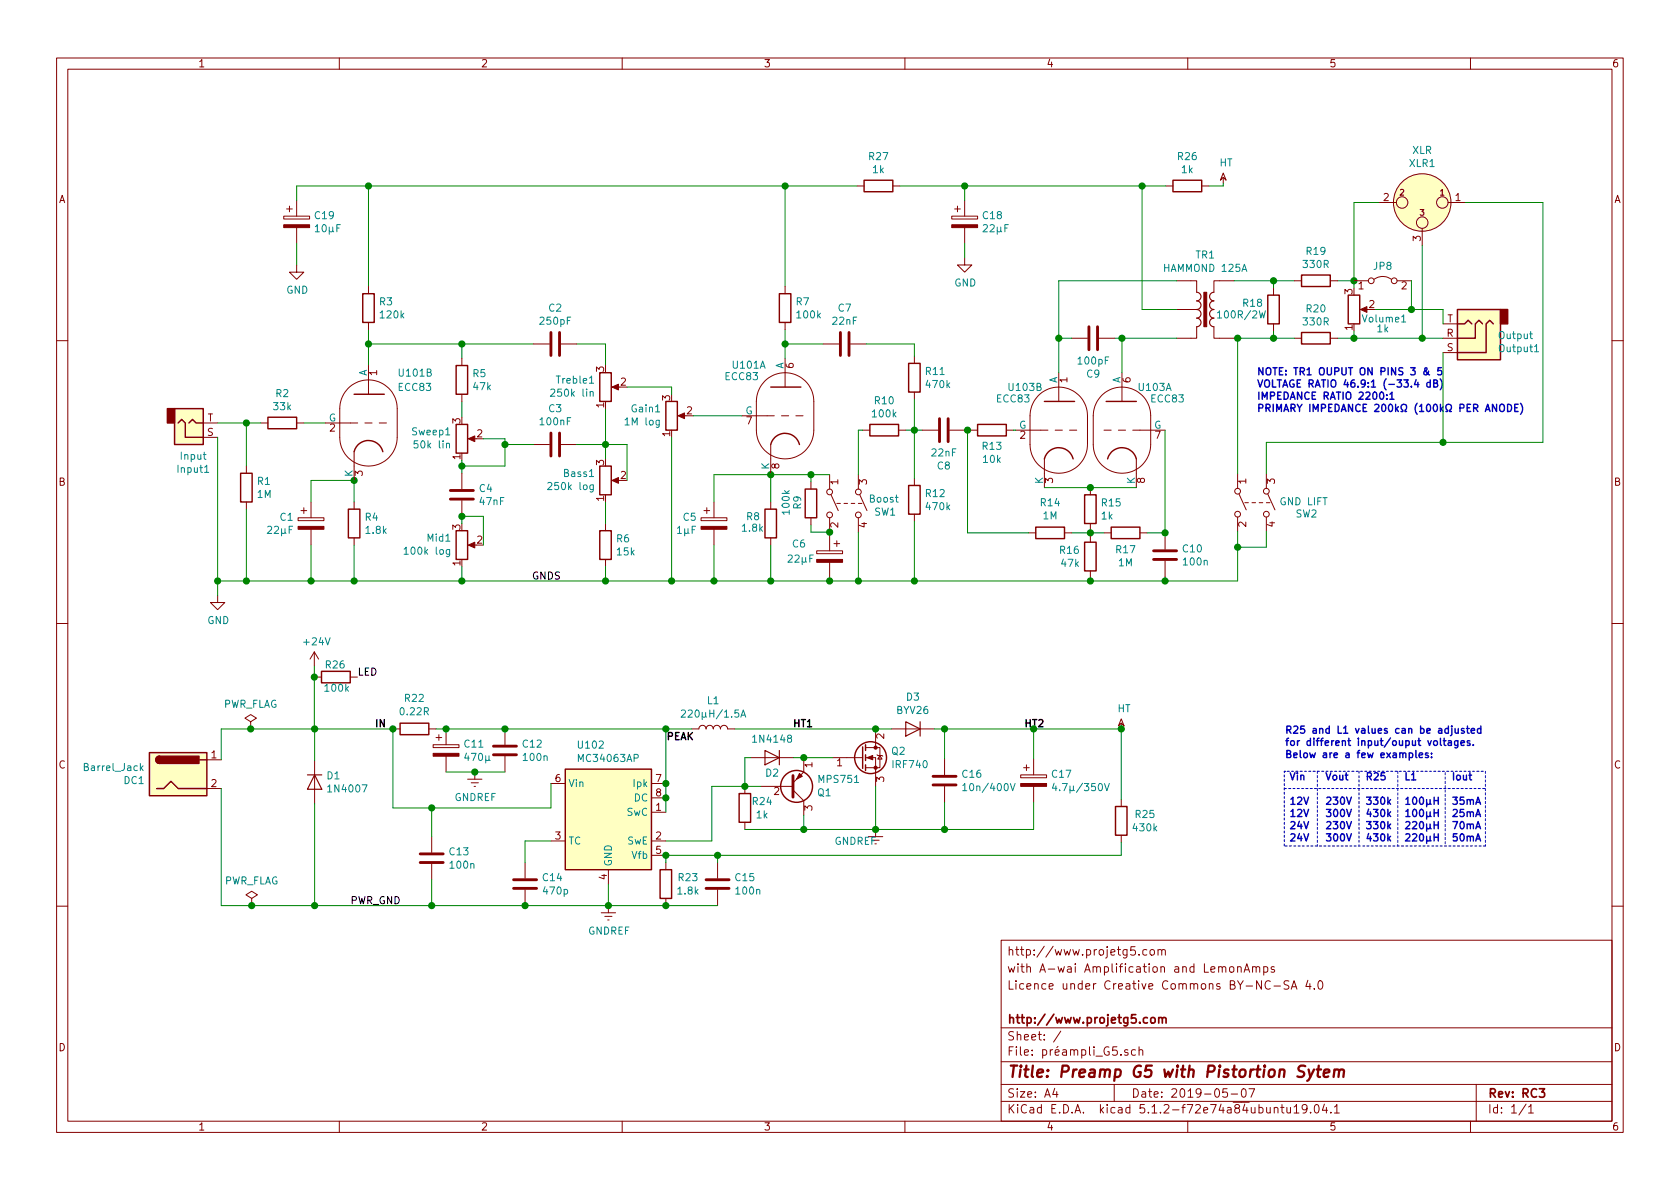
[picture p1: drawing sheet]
<svg xmlns="http://www.w3.org/2000/svg" width="297mm" height="210mm" viewBox="0 0 297 210" stroke-linecap="round" stroke-linejoin="round" font-family="sans-serif">
<g fill="none" stroke="#840000" stroke-width=".18">
<path d="M10 10.3h277v189.9h-277zM12 12.2h273v186.1h-273zM60 10.3v1.9M110 10.3v1.9M160 10.3v1.9M210 10.3v1.9M260 10.3v1.9M50.2 38.2h4.5v.5h-4.5zM50.7 37h1M51.2 36.4v1.1M52.5 35.4v2.8M151.5 32.9h1.3"/>
<path d="M157.9 32.9h1.2M168.3 38.2h4.5v.5h-4.5zM168.8 37h1M169.3 36.4v1.1M170.6 35.4v2.8M206.1 32.9h1.3M212.5 32.9h1.2M216.3 31.4v1M216.3 30.6l.5 1.3-.5-.5-.5 .5zM243.8 35.8h3.1M256 35.8h3.1M52.5 46.9v1.2h1.2l-1.2 1.3-1.3-1.3h1.3"/>
<path d="M52.5 40.3v2.7M65.2 50.7v1.2M65.2 57v1.3M138.8 50.7v1.2M138.8 57v1.3M170.6 45.6v1.3h1.2l-1.2 1.2-1.3-1.2h1.3M170.6 40.3v2.7M189.5 59.8h2.8M194.3 59.8h2.8M208 49.7h3.6v2M208 54.7h2.6M211.6 57.8v2h-3.6"/>
<path d="M214.6 57.8v2h3.6M218.2 49.7h-3.6v2M225.2 50.9v1.3M225.2 57.3v1.2M228.9 59.8h1.2M228.9 49.7h1.2M235.2 59.8h1.3M235.2 49.7h1.3M239.4 49.7h2.5M240.9 54.7h1M243 49.4a2.53 2.53 0 0 1 3 0M247 49.7h2.6"/>
<path d="M251.5 40.4v3M255.1 59.8h2.6M255.1 57.3h2.6M10 60.2h2M35.9 74.8h2.6M35.9 77.3h2.6M46.1 74.8h1.3M52.5 74.8h1.2M57.5 74.8h5.7M61.5 68.7a5.1 5.1 0 0 1 5.6-1.1 5.1 5.1 0 0 1 3.1 4.7v5a5.1 5.1 0 0 1-5 5.1 5.1 5.1 0 0 1-5.1-5.1v-5a5.1 5.1 0 0 1 1.4-3.6zM62.6 79.9v5.1M64.5 74.8h1.3"/>
<path d="M65.2 64.6v5.1M67.1 74.8h1.2M81.7 63.4v1.2M81.7 69.7v1.3M83.2 77.6h1M94.4 78.6h2.8M94.4 60.8h2.8M99.2 78.6h2.8M99.2 60.8h2.8M108.6 68.4h1M120.3 73.5h1M131.2 73.5h5.7"/>
<path d="M135.2 67.4a5.1 5.1 0 0 1 5.5-1.1 5.1 5.1 0 0 1 3.2 4.7v5.1a5.1 5.1 0 0 1-5.1 5 5.1 5.1 0 0 1-5.1-5v-5.1a5.1 5.1 0 0 1 1.5-3.6zM136.3 78.6v5.1M138.2 73.5h1.2M138.8 63.4v5M140.7 73.5h1.3M145.5 60.8h2.8M150.4 60.8h2.8M152.5 76.1h1.3M158.9 76.1h1.2M161.7 63v1.3M161.7 69.3v1.3M163.1 76.1h2.8"/>
<path d="M167.9 76.1h2.8M171.6 76.1h1.2M177.9 76.1h1.3M179.6 76.1h5.7M183.6 69.9a5.1 5.1 0 0 1 5.5-1.1 5.1 5.1 0 0 1 3.2 4.7v5.1a5.1 5.1 0 0 1-5.1 5.1 5.1 5.1 0 0 1-5.1-5.1v-5.1a5.1 5.1 0 0 1 1.5-3.6zM186.6 76.1h1.2M187.2 65.9v5.1M189.1 76.1h1.3M194.8 69.9a5.1 5.1 0 0 1 5.5-1.1 5.1 5.1 0 0 1 3.2 4.7v5.1a5.1 5.1 0 0 1-5.1 5.1 5.1 5.1 0 0 1-5.1-5.1v-5.1a5.1 5.1 0 0 1 1.5-3.6zM195.2 76.1h1.3M197.7 76.1h1.3M198.4 65.9v5.1"/>
<path d="M200.3 76.1h5.7M255.1 62.4h2.6M285 60.2h2M43.6 82.4v1.3M43.6 88.8v1.2M52.7 91.6h4.6v.5h-4.6zM53.2 90.3h1M53.7 89.8v1M55 88.8v2.8M55 93.6v2.8M62.6 88.8v1.2M62.6 95.1v1.3"/>
<path d="M81.7 83.7v2.8M81.7 88.5v2.8M83.2 96.4h1M107.1 92.6v1.2M107.1 98.9v1.3M108.6 85h1M124 91.6h4.5v.5h-4.5zM124.5 90.3h1M125 89.8v1M126.2 88.8v2.8M126.2 93.6v2.8M136.3 88.8v1.2"/>
<path d="M136.3 95.1v1.3M143.4 85.2v1.3M143.4 91.6v1.2M144.4 97.4h4.6v.5h-4.6zM146.7 83.9v2.6M146.7 91.6v2.5M146.7 94.6v2.8M146.7 99.4v2.8M146.9 87.5l1.3 2.8M147.4 96.1h1.1M148 95.6v1M148 89h.6"/>
<path d="M149.2 89h.7M150.5 89h.6M151.8 89h.6M151.8 83.9v2.6M151.8 91.6v2.5M152 87.5l1.3 2.8M161.7 84.6v1.2M161.7 90.9v1.3M181.9 94.2h1.2M184.7 81.1v5.1M188.2 94.2h1.3M192.8 86.2v1.3"/>
<path d="M192.8 92.6v1.2M192.8 94.6v1.3M195.2 94.2h1.3M200.9 81.1v5.1M201.5 94.2h1.3M206 94.4v2.7M206 99.2v2.8M218.8 83.8v2.6M218.8 91.4v2.6M219.1 87.4l1.2 2.8M220.1 88.9h.6M221.4 88.9h.6"/>
<path d="M222.6 88.9h.7M223.9 88.9h.6M223.9 83.8v2.6M223.9 91.4v2.6M224.2 87.4l1.2 2.8M10 110.3h2M38.5 105.3v1.2h1.3l-1.3 1.3-1.3-1.3h1.3M55.6 115.3l-.8 1.3M55.6 115.3v2.5M55.6 115.3l.7 1.3M55.6 119.7h1.2M61.9 119.7h1.3"/>
<path d="M192.8 101v1.2M285 110.3h2M36.6 134.4h2.5M36.6 139.4h2.5M44.3 127.6l1-.6-1-.6-1 .6 1 .6v1.3M44.3 128.9h.1M55.6 134.5v7.6M69.5 128.9h1.2M75.8 128.9h1.3M76.6 131.7h4.6v.5h-4.6zM77.1 130.4h1M77.6 129.9v1"/>
<path d="M78.9 128.9v2.8M78.9 133.7v2.8M82.7 137.8h2.5M83.3 138.4h1.3M83.8 139.1h.3M83.9 136.5v1.3M89.3 128.9v2.8M89.3 133.7v2.8M97.4 138.6h2.5M115.2 138.6h2.5M122.3 128.9h1.3a.63 .63 0 0 1 .6-.6 .63 .63 0 0 1 .6 .6 .63 .63 0 0 1 .7-.6 .63 .63 0 0 1 .6 .6 .63 .63 0 0 1 .6-.6 .63 .63 0 0 1 .7 .6 .63 .63 0 0 1 .6-.6 .63 .63 0 0 1 .7 .6h1.2M131.7 139.1v1.2"/>
<path d="M132.7 134h7.6M134.5 139.1h5.7M140.2 139.7l1.9 1.9v2.5M142.1 134v2.5l-1.9 1.9M147.2 134h5.3M153 134h1.8v5.1M153 132.2h1.8M154.8 132.2h.8v3.6h-2.6M154.8 128.9v3.3M155.1 133.5l.1 .1h.8l.1 .1M155.6 133.6l.4 .6h-.8zM157.6 128.9h7.6"/>
<path d="M167 134.2v2.8M167 139.1v2.8M180.5 137h4.5v.5h-4.5zM181 135.8h1M181.5 135.2v1.1M182.8 134.2v2.8M182.8 139.1v2.8M198.2 127.9v1M198.2 127.1l.6 1.3-.6-.5-.5 .5zM44.5 158.9l1-.7-1-.6-1 .6 1 .7v1.2M76.3 147.9v2.8M76.3 152.8v2.8"/>
<path d="M92.8 152.5v2.8M92.8 157.3v2.8M97.4 148.7h2.5M107.6 153.8v2.5M115.2 143.6h2.5M115.2 148.7h2.5M115.2 151.3h2.5M115.2 141.1h2.5M117.7 152.5v1.3M117.7 158.9v1.2M126.9 152.5v2.8M126.9 157.3v2.8"/>
<path d="M131.7 145.4v1.3M153.5 147.9h2.6M154.8 146.7v1.2M198.2 141.3v1.3M198.2 147.7v1.3M10 160.2h2M44.5 160.1h.1M106.3 161.4h2.5M106.9 162h1.3M107.4 162.7h.3M107.6 160.1v1.3M177 166.3h108v32h-108z"/>
<path d="M201.4 168.8v.1M202.8 168l-.5-.1-.2 .3v.6l.2 .1 .5-.1M203.4 168l.2-.1 .4 .1v.8l-.2 .1-.4-.1zM204.7 168h.1a.37 .37 0 0 1 .6 .1v.8M204.7 167.9v1M205.4 168.1l.1-.1a.37 .37 0 0 1 .5 .1v.8M217.4 171.1l.3-.2 .4 .2v.7l-.2 .1-.5-.1zM218.8 171.1l.2-.2 .4 .1 .1 .9M218.8 170.9v1M220 171.9l.4-1.5 .6 1.5M220.1 171.5h.7M221.5 171.1l.2-.2 .3 .1 .1 .9"/>
<path d="M221.5 170.9v1M222.1 171.1l.2-.2 .4 .1v.9M223.4 171l.5-.1 .3 .3-.1 .6-.2 .1h-.5M223.4 170.9v1.5M224.6 173.6a.59 .59 0 0 0-.8 0 .59 .59 0 0 0-.1 .7 .56 .56 0 0 0 .3 .6 .56 .56 0 0 0 .6-.1M225.2 174.4h1.2M225.3 171l-.4-.1-.2 .2 .1 .3 .5 .1v.4h-.6M227.9 173.5l-.6-.1-.3 .3 .2 .4 .6 .3v.4l-.2 .1-.6-.1M228.3 174.9l.5-1.5 .5 1.5M228.4 174.5h.8M231.2 173.3l-.3 1.1h.9M231.6 173.9v1"/>
<path d="M232.4 174.8v.1M233.1 173.6l.3-.2a.8 .8 0 0 1 .5 .8 .8 .8 0 0 1-.5 .7l-.3-.1-.1-.4zM285 160.2h2M60 198.3v1.9M110 198.3v1.9M160 198.3v1.9M177 194.8h108M177 191.8h108M177 187.8h108M177 181.8h108M186.5 192.5l-.4 1h1M186.8 193v1"/>
<path d="M187.6 182.3l-1.3 2M197 191.8v3M199.4 185.7a.37 .37 0 0 0-.6 .1l.1 .2 .5 .2 .1 .1-.2 .3-.5-.1M200.8 185.7l-.5-.1-.2 .3 .1 .6h.6M201.4 185.7h.1a.37 .37 0 0 1 .6 .1v.8M201.4 185.1v1.5M210 198.3v1.9M217 192.5h-.7l-.1 .7 .2-.1 .5 .1 .1 .2v.5l-.2 .1-.6-.1M217.7 193.5h1.1M219.6 192.7l.4-.2a.94 .94 0 0 1 0 1.5 .82 .82 0 0 1-.4-1.3zM220.8 192.5h1l-.6 1.5M225.3 196l.1-.1a.37 .37 0 0 1 .6 .1v.8"/>
<path d="M226.4 195.8h.6M226.7 195.3v1.3l.3 .2M227.5 195.8l.1 .9 .3 .1 .3-.1M228.2 195.8v1M228.8 195.8l.4-.5v1.5M228.8 196.8h.9M231.1 196l-.3 .3-.4-.1-.2-.2v-.4l.2-.2 .4-.1 .2 .2a1.19 1.19 0 0 1-.2 1.2l-.4 .1M231.7 196.7v.1M232.5 195.5l.4-.2a.94 .94 0 0 1 0 1.5l-.5-.3v-.6zM234.2 195.2l-.4 1.1h.9M234.5 195.8v1M235.3 196.7v.1"/>
<path d="M235.9 195.8l.5-.5v1.5M235.9 196.8h.9M260 198.3v1.9M261 191.8v6.5M269.8 195.2l-1.2 2M270.3 195.8l.4-.5v1.5M270.3 196.8h.8"/>
<circle cx="247.9" cy="35.8" r="1.02"/>
<circle cx="251.5" cy="39.4" r="1.02"/>
<circle cx="251.5" cy="35.8" r="5.1"/>
<circle cx="255" cy="35.8" r="1.02"/>
<circle cx="242.4" cy="49.7" r=".51"/>
<circle cx="246.5" cy="49.7" r=".51"/>
<circle cx="146.7" cy="87" r=".51"/>
<circle cx="146.7" cy="91.1" r=".51"/>
<circle cx="151.8" cy="87" r=".51"/>
<circle cx="151.8" cy="91.1" r=".51"/>
<circle cx="218.8" cy="90.9" r=".51"/>
<circle cx="218.8" cy="86.9" r=".51"/>
<circle cx="223.9" cy="86.9" r=".51"/>
<circle cx="223.9" cy="90.9" r=".51"/>
</g>
<path d="M204.9 179.9v1M203.5 180.1l.2-.2 .5 .2v.7l-.2 .1-.5-.1zM204.9 180.1l.2-.2 .4 .1v.9M205.5 180.1a.36 .36 0 0 1 .3-.2 .36 .36 0 0 1 .4 .2v.8M272.2 192.5h.9l-.5 .6 .4 .1v.7l-.2 .1-.6-.1" fill="none" stroke="#840000" stroke-width=".3"/>
<path d="M230.8 188.5l-.3-.1-.7 .1a.47 .47 0 0 0-.2 .5 .47 .47 0 0 0 .3 .4l.4 .1a.48 .48 0 0 1 .3 .5 .48 .48 0 0 1-.5 .4l-.7-.1M231.4 189.1l.3 1.3M232.3 189.1l-.9 1.8-.3 .2M232.8 189.1h.8M233.2 188.4l-.2 1.8v.1l.4 .1M234.1 189.8l.9-.2v-.4h-.8l-.2 1 .3 .2 .5-.1M235.9 189.3a.5 .5 0 0 1 .9 .1l-.1 1M236 189.1l-.2 1.3M236.8 189.4a.47 .47 0 0 1 .4-.3 .47 .47 0 0 1 .4 .3l-.1 1" fill="none" stroke="#840000" stroke-width=".41"/>
<g fill="none" stroke="#840000" stroke-width=".25">
<path d="M152.8 31.9h5.1v2h-5.1zM207.4 31.9h5.1v2h-5.1zM64.1 51.9h2.1v5.1h-2.1zM137.8 51.9h2v5.1h-2zM224.2 52.2h2v5.1h-2zM230.1 48.6h5.1v2.1h-5.1zM230.1 58.8h5.1v2h-5.1zM238.4 52.2h2v5.1h-2zM257.7 54.7h7.6v8.9h-7.6zM257.7 57.3h1.3l.6-.7 .6 .7M262.1 57.3l-.6-.7-.6 .7v2.5h-3.2M264 57.3l-.6-.7-.6 .7v5.1h-5.1"/>
<path d="M30.9 72.3h5v6.3h-5zM31.5 74.8l.6-.6 .7 .6v2.5h3.1M33.4 74.8l.6-.6 .7 .6h1.2M47.4 73.8h5.1v2h-5.1zM62.6 79.9a2.62 2.62 0 0 1 2.6-2 2.62 2.62 0 0 1 2.5 2M62.6 69.7h5.3M80.6 75.1h2.1v5h-2.1zM80.6 64.6h2.1v5.1h-2.1zM106 65.9h2.1v5.1h-2.1zM117.7 71h2.1v5.1h-2.1zM136.3 78.6a2.62 2.62 0 0 1 2.5-2 2.62 2.62 0 0 1 2.6 2M136.3 68.4h5.3"/>
<path d="M153.8 75.1h5.1v2h-5.1zM160.7 64.3h2v5h-2zM172.8 75.1h5.1v2h-5.1zM184.7 71h5.3M195.6 71h5.3M42.5 83.7h2.1v5.1h-2.1zM61.6 90h2v5.1h-2zM80.6 93.8h2.1v5.1h-2.1zM106 93.8h2.1v5.1h-2.1zM106 82.4h2.1v5.1h-2.1zM135.3 90h2v5.1h-2zM142.4 86.5h2v5.1h-2z"/>
<path d="M160.7 85.8h2v5.1h-2zM183.1 93.2h5.1v2h-5.1zM184.7 81.1a2.62 2.62 0 0 1 2.5-1.9 2.62 2.62 0 0 1 2.5 1.9M191.8 87.5h2v5.1h-2zM191.8 95.9h2v5.1h-2zM195.8 81.1a2.62 2.62 0 0 1 2.6-1.9 2.62 2.62 0 0 1 2.5 1.9M196.5 93.2h5v2h-5zM56.8 118.7h5.1v2h-5.1zM26.4 133.1h10.2v7.6h-10.2zM27.7 139.4h1.3l1.2-1.2 1.3 1.2h5.1M28.2 133.7a.63 .63 0 0 0-.6 .7 .63 .63 0 0 0 .6 .6M35.3 134.4h1.3"/>
<path d="M70.7 127.9h5.1v2h-5.1zM99.9 136h15.3v17.8h-15.3zM152.5 132.1v3.8M153 131.7v1M153 133.5v1M153 135.2v1.1M116.7 153.8h2v5.1h-2zM130.7 140.3h2v5.1h-2zM197.2 142.6h2.1v5.1h-2.1z"/>
<circle cx="140.8" cy="139.1" r="2.82"/>
<circle cx="153.9" cy="134" r="2.82"/>
</g>
<g fill="none" stroke="#840000" stroke-width=".51">
<path d="M97.4 58.8v4.1M98.9 58.8v4.1M148.6 58.8v4.1M150.1 58.8v4.1M192.5 57.8v4M194.1 57.8v4M97.4 76.6v4M98.9 76.6v4M166.1 74v4.1M167.6 74v4.1M79.6 88.3h4.1M79.6 86.7h4.1"/>
<path d="M204 98.9h4M204 97.4h4M87.2 133.5h4.1M87.2 131.9h4.1M140.2 137.2v3.8M165 138.8h4M165 137.3h4M74.3 152.5h4.1M74.3 151h4.1M90.8 157.1h4.1M90.8 155.6h4.1M124.8 157.1h4.1"/>
<path d="M124.8 155.6h4.1"/>
</g>
<g fill="#840000" stroke="#840000" stroke-width=".18">
<path d="M52.7 93.1h4.6v.5h-4.6z"/>
<path d="M124 93.1h4.5v.5h-4.5z"/>
<path d="M108.2 85l1.1-.6v1.1z"/>
<path d="M82.8 96.4l1.1-.5v1z"/>
<path d="M119.9 73.5l1.1-.5v1z"/>
<path d="M50.2 39.7h4.5v.6h-4.5z"/>
<path d="M168.3 39.7h4.5v.6h-4.5z"/>
<path d="M82.8 77.6l1.1-.5v1z"/>
<path d="M144.4 98.9h4.6v.5h-4.6z"/>
<path d="M212.9 51.7h.5v6.1h-.5z"/>
<path d="M210.6 54.7h1z"/>
<path d="M76.6 133.2h4.6v.5h-4.6z"/>
<path d="M153.3 134l1-.4v.8z"/>
<path d="M141.4 136.8l.5 .5-1.1 .5z"/>
<path d="M180.5 138.6h4.5v.5h-4.5z"/>
<path d="M108.2 68.4l1.1-.5v1.1z"/>
<path d="M240.5 54.7l1.2-.5v1z"/>
<circle cx="154.8" cy="135.8" r=".28"/>
<circle cx="154.8" cy="132.2" r=".28"/>
</g>
<g fill="#ffffc2" stroke="#ffffc2" stroke-width=".18">
<path d="M30.9 72.3h5v6.3h-5z"/>
<path d="M257.7 54.7h7.6v8.9h-7.6z"/>
<path d="M26.4 133.1h10.2v7.6h-10.2z"/>
<path d="M99.9 136h15.3v17.8h-15.3z"/>
<circle cx="251.5" cy="35.8" r="5.1"/>
</g>
<g fill="#840000" stroke="#840000" stroke-width=".25">
<path d="M29.6 72.3h1.3v2.5h-1.3z"/>
<path d="M265.3 54.7h1.3v2.6h-1.3z"/>
<path d="M27.7 133.9l.5-.2v1.3a.64 .64 0 0 1-.6-.4 .64 .64 0 0 1 .1-.7z"/>
<path d="M28.2 133.7h7v1.3h-7z"/>
</g>
<g fill="none" stroke="#008484" stroke-width=".18">
<path d="M215.3 55.3l.3-.3v1.2M215.3 56.2h.7M247.8 56.9h.7M78.9 78.5l.2-.1h.3l.1 .8M97.4 68.9l.5-.1 .2 .4-.1 .2-.7 .7h.8M104.2 67.8h.8M104.3 69.4l.2-.2 .3 .1 .1 .8M271.3 62.2h.7M36.2 83.5h.7M71.5 97.1l.3-.4v1.3M71.5 98h.7M79.5 97.2v1l-.3 .2h-.3"/>
<path d="M79.5 97.2h-.4l-.2 .2 .1 .6h.5M96.9 85.4l.4-.1 .3 .4-.8 .9h.8M104.9 85.7v1.1l-.3 .2-.3-.1M104.9 85.8l-.4-.1-.2 .3 .1 .5h.5M24.9 135.8l.4 .5M25.3 135.4l-.5 .5M120.5 125.7l.5-.2 .2 .4-.8 .9h.8M131 126.8l.4-1.3 .5 1.3M131.1 126.5h.6M170.2 138.9l.4-.3v1.2M170.2 139.8h.7M178.6 138.6l.4 1.2 .5-1.2"/>
<path d="M186.4 138.5l-.3 .9h.8M195.3 138.6l.4 1.2 .4-1.2"/>
</g>
<g fill="none" stroke="#008400" stroke-width=".18">
<path d="M65.2 32.9v17.8M138.8 32.9v17.8M151.5 32.9h-99v2.5M159.1 32.9h47M170.6 32.9v2.5M201.9 32.9v21.8h6.1M216.3 32.4v.5h-2.6M243.8 35.8h-4.4v15.1M259.1 35.8h13.7v42.4h-48.9v5.6M52.5 43v3.9M65.2 58.3v6.3M138.8 58.3v5.1"/>
<path d="M170.6 43v2.6M187.2 59.8h2.3M197.1 59.8h10.9M198.4 59.8v6.1M208 49.7h-20.8v16.2M218.2 49.7h10.7M218.2 59.8h10.7M218.8 59.8v24M225.2 49.7v1.2M225.2 58.5v1.3M236.5 49.7h2.9M236.5 59.8h18.6"/>
<path d="M239.4 58.5v1.3M243.2 54.7h11.9v2.6M249.6 49.7v5M251.5 43.4v16.4M38.5 74.8h7.6M38.5 77.3v28M43.6 74.8v7.6M53.7 74.8h3.8M65.2 60.8h29.2M81.7 60.8v2.6M81.7 71v2.8M85.5 77.6h3.8v4.8h-7.6"/>
<path d="M89.3 78.6h5.1M102 78.6h8.9v6.4M102 60.8h5.1v3.8M107.1 72.3v8.8M110.9 68.4h7.8v1.3M118.7 77.3v25.4M122.6 73.5h8.6M138.8 60.8h6.7M152.5 76.1h-.7v7.8M153.2 60.8h8.5v2.2M160.1 76.1h3M161.7 70.6v14"/>
<path d="M170.7 76.1h.9M171.1 76.1v18.1h10.8M179.2 76.1h.4M206 76.1v18.3M255.1 62.4v15.8M43.6 90v12.7M55 88.8v-3.8h7.6v3.8M55 96.4v6.3M62.6 96.4v6.3M81.7 81.4v2.3M81.7 92.6v-1.3h3.8v5.1M107.1 88.8v3.8"/>
<path d="M126.2 96.4v6.3M136.3 83.7v5.1M136.3 96.4v6.3M143.4 92.8v1.3h3.3v.5M143.4 83.9v1.3M146.7 83.9h-20.5v4.9M151.8 94.1v8.6M161.7 92.2v10.5M184.7 86.2h16.2M189.5 94.2h5.7M192.8 93.8v.8M202.8 94.2h3.2"/>
<path d="M218.8 94v8.7h-180.3M223.9 94v2.8h-5.1M55.6 117.8v11.1M81.7 100.2v2.5M107.1 100.2v2.5M146.7 102.2v.5M192.8 102.2v.5M206 102v.7M39.1 134.4v-5.5h30.4v14h27.9v-4.3M39.1 139.4v20.7h87.8M55.6 128.9v5.6M77.1 128.9h45.2"/>
<path d="M78.9 136.5h10.4M117.7 128.9v14.7M129.9 128.9h27.7M132.7 134h-1v5.1M134.5 139.1h-8.6v9.6h-8.2M140.3 134h6.9M154.8 139.1v7.6M165.2 128.9h33v12.4M167 128.9v5.3M182.8 128.9v5.3M55.6 142.1v18M76.3 142.9v5"/>
<path d="M76.3 155.6v4.5M97.4 148.7h-4.6v3.8M107.6 156.3v3.8M126.9 151.3v1.2M142.1 144.1v2.6M167 141.9v4.8M182.8 141.9v4.8h-51.1M198.2 149v2.3h-80.5v1.2"/>
</g>
<g fill="#008400" stroke="#008400" stroke-width=".25">
<circle cx="43.6" cy="74.8" r=".51"/>
<circle cx="89.3" cy="78.6" r=".51"/>
<circle cx="81.7" cy="91.3" r=".51"/>
<circle cx="107.1" cy="78.6" r=".51"/>
<circle cx="107.1" cy="102.7" r=".51"/>
<circle cx="81.7" cy="102.7" r=".51"/>
<circle cx="118.7" cy="102.7" r=".51"/>
<circle cx="62.6" cy="102.7" r=".51"/>
<circle cx="43.6" cy="102.7" r=".51"/>
<circle cx="161.7" cy="76.1" r=".51"/>
<circle cx="136.3" cy="102.7" r=".51"/>
<circle cx="170.6" cy="32.9" r=".51"/>
<circle cx="126.2" cy="102.7" r=".51"/>
<circle cx="55" cy="102.7" r=".51"/>
<circle cx="81.7" cy="82.4" r=".51"/>
<circle cx="55.6" cy="128.9" r=".51"/>
<circle cx="146.7" cy="102.7" r=".51"/>
<circle cx="146.7" cy="94.1" r=".51"/>
<circle cx="143.4" cy="83.9" r=".51"/>
<circle cx="151.8" cy="102.7" r=".51"/>
<circle cx="239.4" cy="59.8" r=".51"/>
<circle cx="192.8" cy="86.2" r=".51"/>
<circle cx="192.8" cy="94.2" r=".51"/>
<circle cx="192.8" cy="102.7" r=".51"/>
<circle cx="206" cy="94.2" r=".51"/>
<circle cx="187.2" cy="59.8" r=".51"/>
<circle cx="198.4" cy="59.8" r=".51"/>
<circle cx="117.7" cy="141.1" r=".51"/>
<circle cx="117.7" cy="138.6" r=".51"/>
<circle cx="131.7" cy="139.1" r=".51"/>
<circle cx="142.1" cy="134" r=".51"/>
<circle cx="167" cy="128.9" r=".51"/>
<circle cx="142.1" cy="146.7" r=".51"/>
<circle cx="167" cy="146.7" r=".51"/>
<circle cx="154.8" cy="146.7" r=".51"/>
<circle cx="117.7" cy="151.3" r=".51"/>
<circle cx="117.7" cy="160.1" r=".51"/>
<circle cx="107.6" cy="160.1" r=".51"/>
<circle cx="154.8" cy="128.9" r=".51"/>
<circle cx="117.7" cy="128.9" r=".51"/>
<circle cx="92.8" cy="160.1" r=".51"/>
<circle cx="78.9" cy="128.9" r=".51"/>
<circle cx="89.3" cy="128.9" r=".51"/>
<circle cx="83.9" cy="136.5" r=".51"/>
<circle cx="69.5" cy="128.9" r=".51"/>
<circle cx="76.3" cy="160.1" r=".51"/>
<circle cx="76.3" cy="142.9" r=".51"/>
<circle cx="182.8" cy="128.9" r=".51"/>
<circle cx="126.9" cy="151.3" r=".51"/>
<circle cx="44.3" cy="128.9" r=".51"/>
<circle cx="239.4" cy="49.7" r=".51"/>
<circle cx="251.5" cy="59.8" r=".51"/>
<circle cx="218.8" cy="96.8" r=".51"/>
<circle cx="201.9" cy="32.9" r=".51"/>
<circle cx="218.8" cy="59.8" r=".51"/>
<circle cx="206" cy="102.7" r=".51"/>
<circle cx="161.7" cy="102.7" r=".51"/>
<circle cx="171.1" cy="76.1" r=".51"/>
<circle cx="225.2" cy="49.7" r=".51"/>
<circle cx="225.2" cy="59.8" r=".51"/>
<circle cx="136.3" cy="83.9" r=".51"/>
<circle cx="138.8" cy="32.9" r=".51"/>
<circle cx="65.2" cy="32.9" r=".51"/>
<circle cx="138.8" cy="60.8" r=".51"/>
<circle cx="81.7" cy="60.8" r=".51"/>
<circle cx="65.2" cy="60.8" r=".51"/>
<circle cx="62.6" cy="85" r=".51"/>
<circle cx="38.5" cy="102.7" r=".51"/>
<circle cx="255.1" cy="78.2" r=".51"/>
<circle cx="55.6" cy="160.1" r=".51"/>
<circle cx="44.5" cy="160.1" r=".51"/>
<circle cx="198.2" cy="128.9" r=".51"/>
<circle cx="249.6" cy="54.7" r=".51"/>
<circle cx="55.6" cy="119.7" r=".51"/>
</g>
<path d="M211.6 51.7a.76 .76 0 0 1 .7 .7 .76 .76 0 0 1-.7 .8 .76 .76 0 0 1 .7 .8 .76 .76 0 0 1-.7 .7 .76 .76 0 0 1 .7 .8 .76 .76 0 0 1-.7 .8 .76 .76 0 0 1 .7 .7 .76 .76 0 0 1-.7 .8M214.6 51.7a.76 .76 0 0 0-.7 .7 .76 .76 0 0 0 .7 .8 .76 .76 0 0 0-.7 .8 .76 .76 0 0 0 .7 .7 .76 .76 0 0 0-.7 .8 .76 .76 0 0 0 .7 .8 .76 .76 0 0 0-.7 .7 .76 .76 0 0 0 .7 .8M54.4 137h2.5M55.6 137l1.3 2.6h-2.5zM135.3 132.7l2.5 1.3-2.5 1.2zM137.8 132.7v2.5M160.1 127.6l2.6 1.3-2.6 1.3zM162.7 127.6v2.6" fill="none" stroke="#840000" stroke-width=".2"/>
<g fill="none" stroke="#0000c2" stroke-width=".25">
<path d="M245.2 70.5v.1M245.2 69.8v.1M245.7 69.7l.4-.4v1.3M245.7 70.6h.8M252.6 65.6l-.3 .6a.35 .35 0 0 1-.5 0 .35 .35 0 0 1 0-.5l.5-.4-.2-.3-.2 .2 .1 .3 .6 .7 .2 .1M252.9 67.7l-.4-.1-.2 .2 .1 .6h.5M252.9 67.2v1.2M253.5 67.8l.5-.1 .2-.2-.1-.2-.6-.1v1.2h.5l.2-.1v-.3l-.3-.2M254.6 67a1.47 1.47 0 0 1 0 1.9M254.9 65h-.6l-.1 .6 .5-.1 .2 .3v.3l-.2 .2-.5-.1M262.6 72.8l.4-1.3 .4 1.3M262.7 72.4h.6"/>
<path d="M264.6 71.5v1.3l-.7-1.3v1.3M265.2 71.7a.45 .45 0 0 1 .7 0 .92 .92 0 0 1-.2 1.1l-.4-.1a1.07 1.07 0 0 1-.1-1zM266.5 71.5a.64 .64 0 0 1 .8 .6 .64 .64 0 0 1-.8 .7zM267.8 72.1h.4M268.4 71.5h-.6v1.3h.6M268.8 71.3a1.4 1.4 0 0 1 0 1.9M250.3 132.7v1.1l.2 .2M250.9 133.5l.6-.1v-.2l-.4-.1-.2 .2 .1 .6h.5M252.5 133.2l-.3-.1-.2 .2 .1 .2 .4 .1v.3h-.5M253.1 133.9v.1M253.1 133.2v.1M256.1 131h.5v.8"/>
<path d="M256.6 131.3h-.4l-.2 .2 .2 .3h.4M257.3 128.8l.1 .8 .3 .1 .1-.2M257.8 131l-.1 1.1-.2 .2-.3-.1M257.8 131h-.4l-.2 .2 .1 .6h.5M257.8 128.8v.9M258.3 131.4l.6-.1v-.3h-.4l-.2 .2 .1 .6h.5M258.9 128.9l-.4-.1-.1 .2v.2l.5 .1v.3h-.5M259.3 128.8h.5M259.5 128.4v1.1l.3 .2M259.9 131h-.3l-.2 .2 .1 .1 .4 .2v.3h-.5M260.1 129.2l.6-.1v-.2l-.4-.1-.2 .2 .1 .6h.5M260.5 131.7v.1"/>
<path d="M261.8 128.9l-.3-.1-.3 .3 .1 .5h.5M261.8 128.4v1.3M238.1 141l.4 1.2 .4-1.2M238.1 143.1l.4 1.3 .4-1.3M238.1 145.3l.4 1.3 .4-1.3M238.1 147.4l.4 1.3 .4-1.3M245.5 141.8l.4 .4M245.5 143.9l.4 .5M245.5 146.1l.4 .5M245.5 148.2l.4 .5M245.9 141.4l-.5 .5M245.9 143.6l-.5 .4"/>
<path d="M245.9 145.7l-.5 .5M245.9 147.9l-.5 .5M253.6 141.6h.7M253.6 143.7h.7M253.6 145.9h.7M253.6 148.1h.7M254.3 141v1.2M254.3 143.1v1.3M254.3 145.3v1.3M254.3 147.4v1.3"/>
</g>
<path d="M227.1 136.4h.2M227.1 139.4h35.5M227.6 136.4h35M232.9 136.4v13.2M240.3 136.4v13.2M247.1 136.4v13.2M255.5 136.6v13M262.6 136.4v13.2M227.1 149.6v-13.2M262.6 149.6h-35.5" fill="none" stroke="#0000c2" stroke-width=".18" stroke-dasharray=".4 .4"/>
<text font-size="2.8" fill="#840000" x="178" y="190.5">Title: Preamp G5 with Pistortion Sytem</text>
<g font-size="2.1" fill="#840000">
<text x="178" y="172">with A-wai Amplification and LemonAmps</text>
<text x="178" y="169">http://www.projetg5.com</text>
<text x="178" y="175">Licence under Creative Commons BY-NC-SA 4.0</text>
<text x="178" y="184">Sheet: /</text>
<text x="178" y="181">http://www.projetg5.com</text>
<text x="178" y="186.7">File: préampli_G5.sch</text>
<text x="178" y="196.9">KiCad E.D.A. kicad 5.1.2-f72e74a84ubuntu19.04.1</text>
<text x="178" y="194.1">Size: A4</text>
<text x="200" y="194.1">Date: 2019-05-07</text>
<text x="263" y="194.1">Rev: RC3</text>
<text x="263" y="196.9">Id: 1/1</text>
</g>
<g font-size="1.8" fill="#840000">
<text x="35" y="11.9">1</text>
<text x="85" y="11.9">2</text>
<text x="135" y="11.9">3</text>
<text x="185" y="11.9">4</text>
<text x="235" y="11.9">5</text>
<text x="285" y="11.9">6</text>
<text x="10.4" y="35.9">A</text>
<text x="244.6" y="35.6">2</text>
<text x="257.3" y="35.6">1</text>
<text x="285.4" y="35.9">A</text>
<text x="251.2" y="42.6" transform="rotate(-90 251.2 42.6)">3</text>
<text x="239.1" y="52" transform="rotate(-90 239.1 52)">3</text>
<text x="240.2" y="51.2">1</text>
<text x="247.8" y="51.2">2</text>
<text x="239.1" y="58.4" transform="rotate(-90 239.1 58.4)">1</text>
<text x="242.1" y="54.5">2</text>
<text x="255.8" y="59.6">R</text>
<text x="255.9" y="57">T</text>
<text x="106.8" y="65.8" transform="rotate(-90 106.8 65.8)">3</text>
<text x="140.3" y="65.1" transform="rotate(-90 140.3 65.1)">6</text>
<text x="255.8" y="62.1">S</text>
<text x="66.7" y="66.4" transform="rotate(-90 66.7 66.4)">1</text>
<text x="109.8" y="68.2">2</text>
<text x="118.5" y="70.8" transform="rotate(-90 118.5 70.8)">3</text>
<text x="188.7" y="67.7" transform="rotate(-90 188.7 67.7)">1</text>
<text x="199.9" y="67.7" transform="rotate(-90 199.9 67.7)">6</text>
<text x="36.6" y="77.1">S</text>
<text x="36.7" y="74.5">T</text>
<text x="58.3" y="76.3">2</text>
<text x="81.4" y="74.9" transform="rotate(-90 81.4 74.9)">3</text>
<text x="84.4" y="77.3">2</text>
<text x="106.8" y="72.1" transform="rotate(-90 106.8 72.1)">1</text>
<text x="118.5" y="77.2" transform="rotate(-90 118.5 77.2)">1</text>
<text x="121.4" y="73.3">2</text>
<text x="132" y="75.1">7</text>
<text x="180.4" y="77.6">2</text>
<text x="204.2" y="77.6">7</text>
<text x="81.4" y="81.2" transform="rotate(-90 81.4 81.2)">1</text>
<text x="106.8" y="82.3" transform="rotate(-90 106.8 82.3)">3</text>
<text x="137.8" y="82.9" transform="rotate(-90 137.8 82.9)">8</text>
<text x="10.4" y="85.9">B</text>
<text x="64.1" y="84.2" transform="rotate(-90 64.1 84.2)">3</text>
<text x="106.8" y="88.6" transform="rotate(-90 106.8 88.6)">1</text>
<text x="109.8" y="84.7">2</text>
<text x="148.2" y="85.7" transform="rotate(-90 148.2 85.7)">1</text>
<text x="153.3" y="85.7" transform="rotate(-90 153.3 85.7)">3</text>
<text x="186.2" y="85.4" transform="rotate(-90 186.2 85.4)">3</text>
<text x="202.4" y="85.4" transform="rotate(-90 202.4 85.4)">8</text>
<text x="220.3" y="85.6" transform="rotate(-90 220.3 85.6)">1</text>
<text x="225.4" y="85.6" transform="rotate(-90 225.4 85.6)">3</text>
<text x="285.4" y="85.9">B</text>
<text x="81.4" y="93.7" transform="rotate(-90 81.4 93.7)">3</text>
<text x="148.2" y="93.3" transform="rotate(-90 148.2 93.3)">2</text>
<text x="153.3" y="93.3" transform="rotate(-90 153.3 93.3)">4</text>
<text x="220.3" y="93.2" transform="rotate(-90 220.3 93.2)">2</text>
<text x="225.4" y="93.2" transform="rotate(-90 225.4 93.2)">4</text>
<text x="81.4" y="100" transform="rotate(-90 81.4 100)">1</text>
<text x="84.4" y="96.1">2</text>
<text x="156.3" y="130.7" transform="rotate(-90 156.3 130.7)">2</text>
<text x="10.4" y="135.9">C</text>
<text x="37.4" y="134.1">1</text>
<text x="143.6" y="135.7" transform="rotate(-90 143.6 135.7)">1</text>
<text x="148" y="135.5">1</text>
<text x="285.4" y="135.9">C</text>
<text x="37.4" y="139.2">2</text>
<text x="98.2" y="138.3">6</text>
<text x="116" y="143.4">1</text>
<text x="116" y="138.3">7</text>
<text x="116" y="140.8">8</text>
<text x="136.9" y="140.6">2</text>
<text x="143.6" y="143.4" transform="rotate(-90 143.6 143.4)">3</text>
<text x="156.3" y="138.3" transform="rotate(-90 156.3 138.3)">3</text>
<text x="98.2" y="148.5">3</text>
<text x="116" y="148.5">2</text>
<text x="107.3" y="155.5" transform="rotate(-90 107.3 155.5)">4</text>
<text x="116" y="151">5</text>
<text x="10.4" y="185.9">D</text>
<text x="285.4" y="185.9">D</text>
<text x="35" y="199.9">1</text>
<text x="85" y="199.9">2</text>
<text x="135" y="199.9">3</text>
<text x="185" y="199.9">4</text>
<text x="235" y="199.9">5</text>
<text x="285" y="199.9">6</text>
</g>
<g font-size="1.8" fill="#008484">
<text x="153.7" y="28.3">R27</text>
<text x="208.3" y="28.3">R26</text>
<text x="215.6" y="29.4">HT</text>
<text x="249.2" y="29.5">XLR1</text>
<text x="249.7" y="27.2">XLR</text>
<text x="154.4" y="30.6">1k</text>
<text x="209" y="30.6">1k</text>
<text x="55.7" y="38.8">C19</text>
<text x="55.9" y="41.1">10µF</text>
<text x="173.8" y="38.8">C18</text>
<text x="174" y="41.1">22µF</text>
<text x="211.4" y="45.7">TR1</text>
<text x="230.6" y="47.4">330R</text>
<text x="231" y="45.1">R19</text>
<text x="242.9" y="47.7">JP8</text>
<text x="50.6" y="51.9">GND</text>
<text x="67.1" y="54">R3</text>
<text x="140.8" y="54">R7</text>
<text x="168.7" y="50.7">GND</text>
<text x="206" y="48.1">HAMMOND 125A</text>
<text x="67.4" y="56.3">120k</text>
<text x="95.6" y="57.4">250pF</text>
<text x="97.1" y="55.1">C2</text>
<text x="141" y="56.3">100k</text>
<text x="147.3" y="57.4">22nF</text>
<text x="148.2" y="55.1">C7</text>
<text x="215.8" y="56.3">100R/2W</text>
<text x="219.8" y="54.2">R18</text>
<text x="230.6" y="57.6">330R</text>
<text x="231" y="55.2">R20</text>
<text x="241.1" y="57">Volume1</text>
<text x="243.5" y="58.8">1k</text>
<text x="265.1" y="60">Output</text>
<text x="129.6" y="65.2">U101A</text>
<text x="138.6" y="65.3" transform="rotate(-90 138.6 65.3)">A</text>
<text x="190.8" y="64.5">100pF</text>
<text x="265.2" y="62.3">Output1</text>
<text x="48.8" y="70.2">R2</text>
<text x="64.9" y="66.5" transform="rotate(-90 64.9 66.5)">A</text>
<text x="70.5" y="69.1">ECC83</text>
<text x="70.7" y="66.6">U101B</text>
<text x="83.6" y="66.7">R5</text>
<text x="83.8" y="69">47k</text>
<text x="97.9" y="70.1">250k lin</text>
<text x="98.6" y="67.8">Treble1</text>
<text x="128.3" y="67.2">ECC83</text>
<text x="154.7" y="71.5">R10</text>
<text x="163.7" y="66.3">R11</text>
<text x="163.9" y="68.6">470k</text>
<text x="176.3" y="71.2">ECC83</text>
<text x="178.5" y="69.1">U103B</text>
<text x="186.9" y="67.8" transform="rotate(-90 186.9 67.8)">A</text>
<text x="192.2" y="66.8">C9</text>
<text x="198.1" y="67.8" transform="rotate(-90 198.1 67.8)">A</text>
<text x="201.4" y="69.1">U103A</text>
<text x="203.6" y="71.2">ECC83</text>
<text x="48.4" y="72.5">33k</text>
<text x="58.1" y="74.5">G</text>
<text x="73" y="77">Sweep1</text>
<text x="95.6" y="75.2">100nF</text>
<text x="97.1" y="72.9">C3</text>
<text x="110.8" y="75.2">1M log</text>
<text x="111.7" y="72.9">Gain1</text>
<text x="131.8" y="73.3">G</text>
<text x="154.4" y="73.8">100k</text>
<text x="180.2" y="75.8">G</text>
<text x="204" y="75.8">G</text>
<text x="31.5" y="83.6">Input1</text>
<text x="32" y="81.3">Input</text>
<text x="73.6" y="79.3">50k lin</text>
<text x="136" y="83.1" transform="rotate(-90 136 83.1)">K</text>
<text x="164.8" y="80.7">22nF</text>
<text x="165.8" y="83">C8</text>
<text x="173.8" y="79.5">R13</text>
<text x="173.9" y="81.9">10k</text>
<text x="45.5" y="88.1">1M</text>
<text x="45.5" y="85.7">R1</text>
<text x="62.4" y="84.3" transform="rotate(-90 62.4 84.3)">K</text>
<text x="84.8" y="87">C4</text>
<text x="84.9" y="89.3">47nF</text>
<text x="97.4" y="86.7">250k log</text>
<text x="99.8" y="84.3">Bass1</text>
<text x="153.8" y="88.9">Boost</text>
<text x="163.7" y="87.9">R12</text>
<text x="184" y="89.5">R14</text>
<text x="184.4" y="85.6" transform="rotate(-90 184.4 85.6)">K</text>
<text x="194.8" y="89.6">R15</text>
<text x="200.7" y="85.6" transform="rotate(-90 200.7 85.6)">K</text>
<text x="226.4" y="89.4">GND LIFT</text>
<text x="47.4" y="94.4">22µF</text>
<text x="49.6" y="92.1">C1</text>
<text x="64.6" y="92.1">R4</text>
<text x="64.8" y="94.4">1.8k</text>
<text x="75.6" y="95.8">Mid1</text>
<text x="109" y="95.9">R6</text>
<text x="119.8" y="94.4">1µF</text>
<text x="120.8" y="92.1">C5</text>
<text x="131.3" y="94">1.8k</text>
<text x="132" y="92">R8</text>
<text x="139.6" y="90.8" transform="rotate(-90 139.6 90.8)">100k</text>
<text x="141.7" y="90" transform="rotate(-90 141.7 90)">R9</text>
<text x="154.6" y="91.2">SW1</text>
<text x="163.9" y="90.2">470k</text>
<text x="184.5" y="91.8">1M</text>
<text x="194.8" y="91.9">1k</text>
<text x="229.1" y="91.5">SW2</text>
<text x="72" y="98.1">100k log</text>
<text x="109.2" y="98.2">15k</text>
<text x="139.5" y="99.5">22µF</text>
<text x="140.2" y="96.8">C6</text>
<text x="187.5" y="97.9">R16</text>
<text x="187.7" y="100.2">47k</text>
<text x="197.4" y="97.8">R17</text>
<text x="197.8" y="100.1">1M</text>
<text x="209.2" y="97.7">C10</text>
<text x="209.4" y="100">100n</text>
<text x="36.7" y="110.4">GND</text>
<text x="53.9" y="114.1">+24V</text>
<text x="57.6" y="118.2">R26</text>
<text x="39.4" y="125.2">PWR_FLAG</text>
<text x="57.6" y="122.3">100k</text>
<text x="71.6" y="124.1">R22</text>
<text x="125.1" y="124.5">L1</text>
<text x="160.3" y="123.9">D3</text>
<text x="197.6" y="126">HT</text>
<text x="70.9" y="126.5">0.22R</text>
<text x="121.4" y="126.9">220µH/1.5A</text>
<text x="133.4" y="131.3">1N4148</text>
<text x="158.6" y="126.3">BYV26</text>
<text x="15.1" y="136.3">Barrel_Jack</text>
<text x="57.8" y="137.8">D1</text>
<text x="82.2" y="132.2">C11</text>
<text x="82.4" y="134.6">470µ</text>
<text x="92.5" y="132.2">C12</text>
<text x="92.7" y="134.6">100n</text>
<text x="102.3" y="132.4">U102</text>
<text x="102.5" y="134.7">MC34063AP</text>
<text x="135.4" y="137.3">D2</text>
<text x="157.7" y="133.5">Q2</text>
<text x="158" y="135.8">IRF740</text>
<text x="170.2" y="137.5">C16</text>
<text x="186.1" y="137.5">C17</text>
<text x="21.9" y="138.7">DC1</text>
<text x="58.3" y="140.1">1N4007</text>
<text x="80.3" y="141.7">GNDREF</text>
<text x="100.5" y="139.2">Vin</text>
<text x="112.1" y="139.2">Ipk</text>
<text x="112.1" y="141.7">DC</text>
<text x="133.1" y="142.4">R24</text>
<text x="144.6" y="140.8">Q1</text>
<text x="144.9" y="138.4">MPS751</text>
<text x="171" y="139.9">10n/400V</text>
<text x="187" y="139.9">4.7µ/350V</text>
<text x="100.5" y="149.3">TC</text>
<text x="110.8" y="144.3">SwC</text>
<text x="110.9" y="149.3">SwE</text>
<text x="133.8" y="144.7">1k</text>
<text x="147.5" y="149.4">GNDREF</text>
<text x="200.5" y="147">430k</text>
<text x="200.8" y="144.6">R25</text>
<text x="79.5" y="151.3">C13</text>
<text x="79.7" y="153.6">100n</text>
<text x="96" y="155.8">C14</text>
<text x="108.2" y="153.3" transform="rotate(-90 108.2 153.3)">GND</text>
<text x="111.8" y="151.9">Vfb</text>
<text x="120" y="155.8">R23</text>
<text x="130.1" y="155.8">C15</text>
<text x="39.5" y="156.4">PWR_FLAG</text>
<text x="96.2" y="158.2">470p</text>
<text x="119.9" y="158.2">1.8k</text>
<text x="130.3" y="158.2">100n</text>
<text x="104" y="165.3">GNDREF</text>
</g>
<g font-size="1.8" fill="#0000c2">
<text x="222.1" y="66.4">NOTE: TR1 OUPUT ON PINS 3 &amp; 5</text>
<text x="222.1" y="68.5">VOLTAGE RATIO 46.9:1 (-33.4 dB)</text>
<text x="222.1" y="70.7">IMPEDANCE RATIO 2200:1</text>
<text x="222.1" y="72.8">PRIMARY IMPEDANCE 200k (100k PER ANODE)</text>
<text x="227.1" y="129.7">R25 and L1 values can be adjusted</text>
<text x="227.1" y="131.9">for different input/ouput voltages.</text>
<text x="227.1" y="134.1">Below are a few examples:</text>
<text x="227.8" y="138">Vin</text>
<text x="234.2" y="138">Vout</text>
<text x="241.3" y="138">R25</text>
<text x="248.2" y="138">L1</text>
<text x="256.5" y="138">Iout</text>
<text x="227.8" y="142.3">12V</text>
<text x="234.2" y="142.3">230V</text>
<text x="241.3" y="142.3">330k</text>
<text x="248.2" y="142.3">100µH</text>
<text x="256.5" y="142.3">35mA</text>
<text x="227.8" y="144.5">12V</text>
<text x="227.8" y="146.6">24V</text>
<text x="227.8" y="148.8">24V</text>
<text x="234.2" y="144.5">300V</text>
<text x="234.2" y="146.6">230V</text>
<text x="234.2" y="148.8">300V</text>
<text x="241.3" y="144.5">430k</text>
<text x="241.3" y="146.6">330k</text>
<text x="241.3" y="148.8">430k</text>
<text x="248.2" y="144.5">100µH</text>
<text x="248.2" y="146.6">220µH</text>
<text x="248.2" y="148.8">220µH</text>
<text x="256.5" y="144.5">25mA</text>
<text x="256.5" y="146.6">70mA</text>
<text x="256.5" y="148.8">50mA</text>
</g>
<g font-size="1.8">
<text x="94" y="102.5">GNDS</text>
<text x="63.2" y="119.5">LED</text>
<text x="66.2" y="128.6">IN</text>
<text x="117.7" y="130.9">PEAK</text>
<text x="140.1" y="128.6">HT1</text>
<text x="181" y="128.6">HT2</text>
<text x="61.9" y="159.9">PWR_GND</text>
</g>
<g font-size="1.4" fill="#840000">
<text x="247.5" y="34.6">2</text>
<text x="254.6" y="34.6">1</text>
<text x="251.1" y="38.1">3</text>
</g>
</svg>
